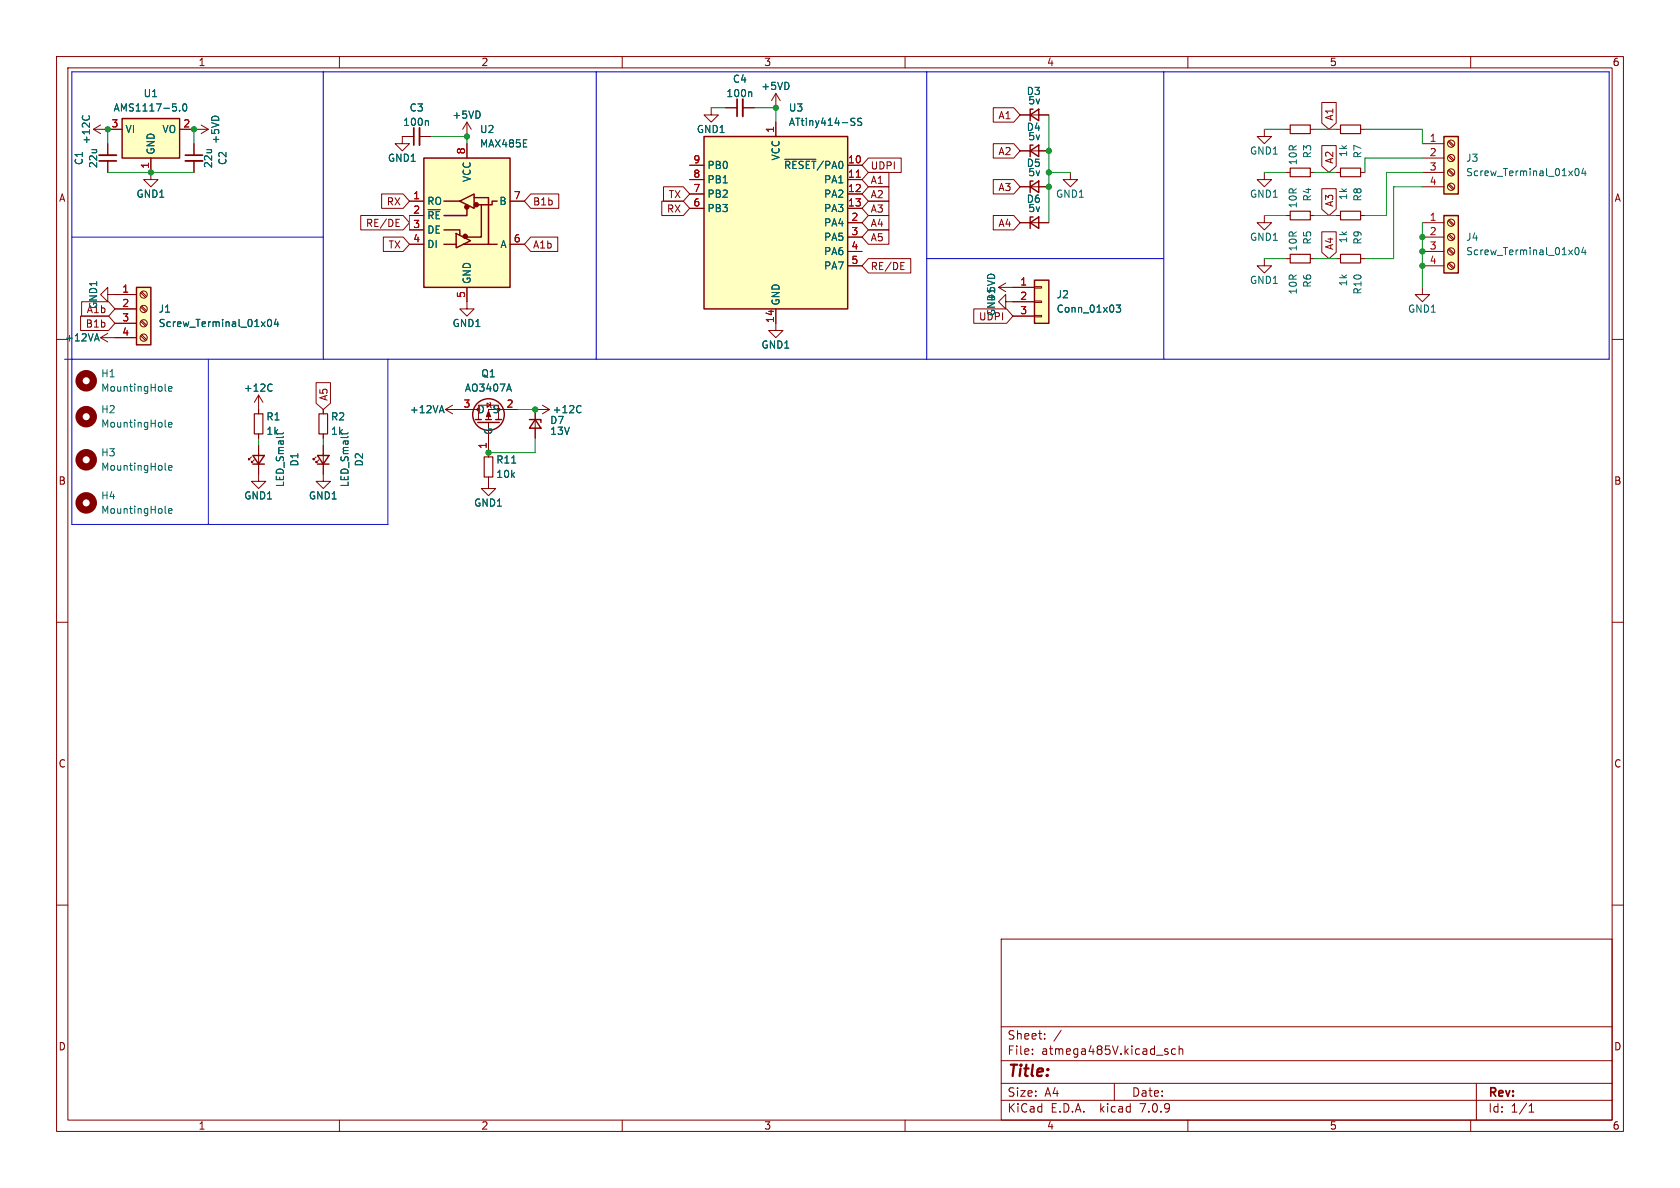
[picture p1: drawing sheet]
<svg xmlns="http://www.w3.org/2000/svg" width="297mm" height="210mm" viewBox="0 0 297 210" stroke-linecap="round" stroke-linejoin="round" font-family="sans-serif">
<g fill="none" stroke="#840000" stroke-width=".18">
<path d="M10 10h277v190h-277zM12 12h273v186h-273zM60 10v2M110 10v2M125.7 19.1v1.2h1.3l-1.3 1.3-1.2-1.3h1.2M128.3 19.1h2M131.3 19.1h2M137.2 16.5v2.6M137.2 16.5l-.8 1.3M137.2 16.5l.7 1.3M160 10v2M175.6 19h3.6l1.1 1.3-1.1 1.3h-3.6z"/>
<path d="M210 10v2M233.7 18.1h2.5v3.6l-1.3 1.2-1.2-1.2zM260 10v2M16.5 22.9h5.1M16.5 22.9l1.3 .7M17.8 22.1l-1.3 .8M19 25.4v2M19 28.4v2.1M26.7 27.9v3.9h1.2l-1.2 1.2-1.3-1.2h1.3M31.7 22.9h5.1M34.3 25.4v2M34.3 28.4v2.1"/>
<path d="M35.6 22.1l1.2 .8M36.8 22.9l-1.2 .7M63.8 38.1h7.5l1.1 1.3-1.1 1.2h-7.5zM67.5 34.3h3.8l1.1 1.3-1.1 1.2h-3.8zM70 38.8h.6M72.4 38.1h2.5M72.4 35.6h2.5M73.2 24.1h-2.1v1.3h1.3l-1.3 1.3-1.3-1.3h1.3M74.2 24.1h2M82.5 21.6l-.7 1.3M82.5 21.6v2.5M82.5 25.4v2.5"/>
<path d="M82.5 21.6l.8 1.3M83.8 34.9h.1M90.2 35.6h2.5M93.8 34.3h5v2.5h-5l-1.1-1.2zM117 35.6h3.8l1.1 1.2-1.1 1.3h-3.8zM117.3 33h3.5l1.1 1.3-1.1 1.3h-3.5zM121.9 29.2h2.6M121.9 31.8h2.6M121.9 34.3h2.6M121.9 36.8h2.6M137.2 21.6v2.5M149.9 29.2h2.5"/>
<path d="M149.9 31.8h2.5M149.9 34.3h2.5M149.9 36.8h2.5M149.9 39.4h2.5M153.5 38.1h3.6v2.5h-3.6l-1.1-1.2zM153.5 35.6h3.6v2.5h-3.6l-1.1-1.3zM153.5 27.9h5.8v2.6h-5.8l-1.1-1.3zM153.5 33h3.6v2.6h-3.6l-1.1-1.3zM153.5 30.5h3.6v2.5h-3.6l-1.1-1.2zM175.6 25.4h3.6l1.1 1.3-1.1 1.2h-3.6zM175.6 31.7h3.6l1.1 1.3-1.1 1.3h-3.6zM175.6 38.1h3.6l1.1 1.3-1.1 1.2h-3.6z"/>
<path d="M180.3 39.4h5.1M180.3 33h5.1M180.3 26.7h5.1M180.3 20.3h5.1M189.2 30.5v1.3h1.3l-1.3 1.2-1.2-1.2h1.2M223.5 30.5v1.3h1.3l-1.3 1.2-1.3-1.2h1.3M223.5 38.1v1.3h1.3l-1.3 1.2-1.3-1.2h1.3M223.5 22.9v1.2h1.3l-1.3 1.3-1.3-1.3h1.3M227.3 22.9h.8M227.3 30.5h.8M227.3 38.1h.8M231.6 22.9h.8"/>
<path d="M231.6 30.5h.8M231.6 38.1h.8M233.7 33.4h2.5v3.6l-1.3 1.1-1.2-1.1zM233.7 25.7h2.5v3.7l-1.3 1.1-1.2-1.1zM236.2 22.9h.8M236.2 30.5h.8M236.2 38.1h.8M240.5 22.9h.8M240.5 30.5h.8M240.5 38.1h.8M251.5 30.5h3.8M251.5 39.4h3.8"/>
<path d="M251.5 33h3.8M251.5 25.4h3.8M251.5 27.9h3.8M256 32.7l.9 .8M256 30.1l.9 .9M256 27.6l.9 .8M256 25.1l.9 .8M256 39l.9 .9M256.2 32.5l.8 .9M256.2 30l.8 .8M256.2 27.4l.8 .9M256.2 24.9l.8 .8"/>
<path d="M256.2 38.9l.8 .8M10 60h2M14.2 55.9h5l1.1 1.3-1.1 1.2h-5zM14.4 53.3h4.8l1.1 1.3-1.1 1.3h-4.8zM17.8 59.7h6.3M17.8 59.7l1.2 .8M19 52.1v-1.3l-1.2 1.3 1.2 1.2v-1.2h5.1M19 58.9l-1.2 .8M20.3 54.6h3.8M20.3 57.2h3.8M24.9 59.4l.8 .8M24.9 56.8l.8 .9"/>
<path d="M24.9 54.3l.8 .8M24.9 51.7l.8 .9M25 59.2l.9 .8M25 56.6l.9 .9M25 54.1l.9 .8M25 51.6l.9 .8M67.8 41.9h3.5l1.1 1.3-1.1 1.3h-3.5zM70 40h.6M72.4 40.6h2.5M72.4 43.2h2.5M82.5 50.8v3.8h1.3l-1.3 1.3-1.2-1.3h1.2M90.2 43.2h2.5"/>
<path d="M93.8 41.9h4.8v2.6h-4.8l-1.1-1.3zM137.2 54.6v3.8h1.2l-1.2 1.3-1.3-1.3h1.3M149.9 41.9h2.5M149.9 44.5h2.5M149.9 47h2.5M153.5 40.6h3.6v2.6h-3.6l-1.1-1.3zM153.5 45.7h7.5v2.6h-7.5l-1.1-1.3zM159.3 47.7h.6M159.3 46.4h.6M172.1 54.6h5.9l1.1 1.3-1.1 1.3h-5.9zM176.5 50.8l1.3 .8M176.5 50.8h6.4"/>
<path d="M177.8 53.3v-1.2l-1.3 1.2 1.3 1.3v-1.3h5.1M177.8 50l-1.3 .8M179.1 55.9h3.8M182.9 55.8h1.2v.2h-1.2zM182.9 53.2h1.2v.3h-1.2zM182.9 50.7h1.2v.2h-1.2zM223.5 45.7v1.3h1.3l-1.3 1.3-1.3-1.3h1.3M227.3 45.7h.8M231.6 45.7h.8M233.7 41h2.5v3.6l-1.3 1.1-1.2-1.1zM236.2 45.7h.8M240.5 45.7h.8"/>
<path d="M251.5 50.8v1.3h1.2l-1.2 1.2-1.3-1.2h1.3M251.5 41.9h3.8M251.5 44.5h3.8M251.5 47h3.8M256 46.7l.9 .8M256 44.1l.9 .9M256 41.6l.9 .8M256.2 46.5l.8 .8M256.2 43.9l.8 .9M256.2 41.4l.8 .8M285 60h2M45.7 78.7v6.4h1.3l-1.3 1.3-1.3-1.3h1.3"/>
<path d="M45.7 69.9v3.3M45.7 76.7v.8M45.7 69.9l-.7 1.2M45.7 69.9l.8 1.2M55.9 67.6h2.5v3.7l-1.3 1.1-1.2-1.1zM57.1 78.7v6.4h1.3l-1.3 1.3-1.2-1.3h1.2M57.1 72.4v.8M57.1 76.7v.8M78.7 72.4l1.3 .8M78.7 72.4h5.9M80 71.6l-1.3 .8M84.6 74.2v-2.6h3.5v2.6"/>
<path d="M86.1 71.2l.6 .4-.6 .4zM86.4 74.7v6.1M86.6 71.1l.1 .1v.8l.2 .1M91.4 72.4h-5v1.8M95.9 71.6l1.3 .8M97.2 72.4h-2.6v5.1M97.2 72.4l-1.3 .8M44.4 80.8l-.5 .5v-.3v.3h.3M45 81.3l-.6 .5v-.3v.3h.3M55.9 80.8l-.5 .5v-.3v.3h.2M56.4 81.3l-.5 .5v-.3v.3h.2M86.4 84.3v2.1h1.2l-1.2 1.2-1.3-1.2h1.3"/>
<path d="M10 110h2M285 110h2M10 160h2M285 160h2M177 166h108v32h-108zM60 198v2M110 198v2M160 198v2M177 194.5h108M177 191.5h108M177 187.5h108M177 181.5h108"/>
<path d="M182.5 186.3v.1M182.5 185.5v.1M184.7 183.6v.1M184.7 182.8v.1M187.6 182.1l-1.3 2M197 191.5v3M206.3 185.9l.2 .2-.2 .3M206.3 185.4l.2 .1M207.8 185.5l-.4-.1-.3 .3v.4l.1 .2h.6M208.5 185.5l.2-.1 .3 .1 .1 .9M208.5 184.9v1.5M210 198v2"/>
<path d="M260 198v2M261 191.5v6.5M270.3 196.6h.9M270.3 195.5l.4-.4v1.5"/>
<circle cx="256.5" cy="39.4" r=".63"/>
<circle cx="256.5" cy="27.9" r=".63"/>
<circle cx="256.5" cy="30.5" r=".63"/>
<circle cx="256.5" cy="33" r=".63"/>
<circle cx="256.5" cy="25.4" r=".63"/>
<circle cx="25.4" cy="54.6" r=".63"/>
<circle cx="25.4" cy="52.1" r=".63"/>
<circle cx="25.4" cy="57.1" r=".63"/>
<circle cx="25.4" cy="59.7" r=".63"/>
<circle cx="256.5" cy="41.9" r=".63"/>
<circle cx="256.5" cy="44.4" r=".63"/>
<circle cx="256.5" cy="47" r=".63"/>
</g>
<g fill="none" stroke="#840000" stroke-width="1.3">
<circle cx="15.2" cy="73.7" r="1.27"/>
<circle cx="15.2" cy="67.3" r="1.27"/>
<circle cx="15.2" cy="81.3" r="1.27"/>
<circle cx="15.2" cy="88.9" r="1.27"/>
</g>
<g fill="none" stroke="#006464" stroke-width=".18">
<path d="M31.7 19.5v.1M32.4 18.5l.2-.1a.68 .68 0 0 1 .4 .6 .68 .68 0 0 1-.4 .6l-.2-.1-.1-.4zM132.7 16.2l.2 .2v.7M14.7 20.5l-.2 .3M15.7 20.5l.1 .3M75.6 21.3l.1 .2v.7M138.7 28.2h5.5M150.7 21.5l.3 .1 .1 .3-.2 .3h-.3M150.7 20.9l.4 .1M152.3 21l-.4-.1-.2 .1v.4l.5 .2 .1 .3-.2 .3-.5-.1M278.5 29.9l.2-.1a.68 .68 0 0 1 .5 .6 .68 .68 0 0 1-.5 .7l-.2-.2-.1-.3zM279.9 29.7l-.3 .9h.8"/>
<path d="M280.2 30.2v.9M16.8 59.9h.6M17.1 59l.4 1.3M47.5 56.5h.1a.68 .68 0 0 1 .4 .6 .68 .68 0 0 1-.4 .6 .84 .84 0 0 1-.1-1.2zM48.8 56.4l-.3 .9h.8M49.1 56.9v.8M197.3 53.9h.8l-.4 .5 .3 .1v.6l-.1 .1-.6-.1M278.5 43.9l.2-.1a.68 .68 0 0 1 .5 .6 .68 .68 0 0 1-.5 .6l-.2-.1-.1-.4zM279.9 43.7l-.3 .9h.8M280.2 44.2v.8M29.2 69l.2 .2M29.2 75.3l.2 .2"/>
<path d="M29.8 68.7l.6-.1-.1-.2-.3-.1-.2 .2 .1 .6h.4M29.8 75.1l.6-.1-.1-.3h-.3l-.2 .1 .1 .6h.4M47.7 67.9l.4 .1M48.1 69l-.4 .2M50.1 76.5l-.2 .2h-1.1M61.5 76.5l-.1 .2h-1.1M77.8 72.6h.6M78.1 71.7l.4 1.3M90 67.9l.4 1.3M102.4 71.7l.3 .1M102.7 72.8l-.3 .2M29.2 82.9l.2 .2"/>
<path d="M29.2 90.6l.2 .1M29.8 82.7l.6-.1-.1-.3h-.3l-.2 .2 .1 .6h.4M29.8 90.3l.6-.1-.1-.2-.3-.1-.2 .2 .1 .6h.4M90.5 81.9h.7"/>
</g>
<path d="M131.3 17.5v3.1M17.5 27.4h3.1M32.8 28.4h3M74.2 22.6v3.1" fill="none" stroke="#840000" stroke-width=".33"/>
<path d="M130.3 17.5v3.1M17.5 28.4h3.1M32.8 27.4h3M73.2 22.6v3.1" fill="none" stroke="#840000" stroke-width=".3"/>
<path d="M228.1 29.7h3.5v1.5h-3.5zM228.1 37.3h3.5v1.6h-3.5zM228.1 22.1h3.5v1.5h-3.5zM237 22.1h3.5v1.5h-3.5zM237 37.3h3.5v1.6h-3.5zM237 29.7h3.5v1.5h-3.5zM228.1 45h3.5v1.5h-3.5zM237 45h3.5v1.5h-3.5zM45 73.2h1.5v3.5h-1.5zM56.4 73.2h1.5v3.5h-1.5zM85.6 80.8h1.5v3.5h-1.5z" fill="none" stroke="#840000" stroke-width=".2"/>
<g fill="none" stroke="#840000" stroke-width=".25">
<path d="M182.6 19.3h-.5v2M21.6 21h10.1v6.9h-10.1zM74.9 27.9h15.3v22.9h-15.3zM78.5 35.6h2.8M81.3 35.6l2.5-1.3v2.5zM82.5 36.8v1.3h-4M83.8 34.9h2.6v8.3M85.1 36.2v5.7h-2.6M87.9 35.6h-.9v.6h-2.5M124.5 24.1h25.4v30.5h-25.4zM182.1 33l1.5-1v2zM182.1 39.4l1.5-1v2z"/>
<path d="M182.1 26.7l1.5-1v2zM182.1 20.3l1.5-1v2zM182.6 32h-.5v2M182.6 38.4h-.5v2M182.6 25.7h-.5v2M255.3 24.1h2.5v10.2h-2.5zM255.3 38.1h2.5v10.2h-2.5zM24.1 50.8h2.6v10.2h-2.6zM78.5 40.6h2.8v1M78.5 43.2h2.1M80.6 41.3l2.6 1.2-2.6 1.3zM81.9 43.2h6"/>
<path d="M182.9 49.5h2.5v7.7h-2.5zM84.1 74.2h1M84.5 74.7h3.8M85.9 74.2h1M87.6 74.2h1M93.6 74.2h2v.5M94.6 74.2l1 1.5h-2zM44.7 80.5h2l-1 1.5zM44.7 82h2M56.1 80.5h2.1l-1.1 1.5zM56.1 82h2.1"/>
<circle cx="86.4" cy="73.3" r="2.79"/>
</g>
<path d="M86.4 72.6l.3 1.1h-.7z" fill="#840000" stroke="#840000" stroke-width=".18"/>
<g fill="#ffffc2" stroke="#ffffc2" stroke-width=".18">
<path d="M124.5 24.1h25.4v30.5h-25.4z"/>
<path d="M74.9 27.9h15.3v22.9h-15.3z"/>
<path d="M24.1 50.8h2.6v10.2h-2.6z"/>
<path d="M255.3 24.1h2.5v10.2h-2.5z"/>
<path d="M21.6 21h10.1v6.9h-10.1z"/>
<path d="M255.3 38.1h2.5v10.2h-2.5z"/>
<path d="M182.9 49.5h2.5v7.7h-2.5z"/>
</g>
<path d="M151.4 31.3h.7" fill="none" stroke="#a90000" stroke-width=".18"/>
<g fill="#840000" stroke="#840000" stroke-width=".25">
<circle cx="82.2" cy="41.8" r=".36"/>
<circle cx="82.5" cy="36.6" r=".36"/>
<circle cx="84.2" cy="36.2" r=".36"/>
</g>
<path d="M57.1 12.7v50.8M105.4 12.7v50.8M163.8 12.7v50.8M205.7 12.7v50.8M12.7 41.9h44.4M163.8 45.7h41.9M11.4 63.5h273.1v-50.8h-271.8v80h55.9v-29.2M36.8 63.5v29.2" fill="none" stroke="#0000c2" stroke-width=".18"/>
<g fill="none" stroke="#009600" stroke-width=".18">
<path d="M125.7 19.1h2.6M133.3 19.1h3.9v2.5M19 30.5h15.3M19 22.9v2.5M34.3 22.9v2.5M72.4 38.1v2.5M76.2 24.1h6.3v1.3M185.4 20.3v19.1M185.4 30.5h3.8M223.5 38.1h3.8M223.5 30.5h3.8M223.5 22.9h3.8"/>
<path d="M232.4 38.1h3.8M232.4 30.5h3.8M232.4 22.9h3.8M241.3 22.9h10.2v2.5M251.5 30.5h-6.4v7.6h-3.8M251.5 33h-5.1v12.7h-5.1M251.5 27.9h-10.2v2.6M251.5 39.4v11.4M223.5 45.7h3.8M232.4 45.7h3.8M45.7 77.5v1.2M57.1 77.5v1.2"/>
<path d="M91.4 72.4h3.2M94.6 77.5v2.5h-8.2"/>
</g>
<g fill="#009600" stroke="#009600" stroke-width=".18">
<circle cx="86.4" cy="80" r=".46"/>
<circle cx="94.6" cy="72.4" r=".46"/>
<circle cx="251.5" cy="47" r=".46"/>
<circle cx="251.5" cy="41.9" r=".46"/>
<circle cx="251.5" cy="44.5" r=".46"/>
<circle cx="185.4" cy="33" r=".46"/>
<circle cx="185.4" cy="26.7" r=".46"/>
<circle cx="185.4" cy="30.5" r=".46"/>
<circle cx="137.2" cy="19.1" r=".46"/>
<circle cx="82.5" cy="24.1" r=".46"/>
<circle cx="34.3" cy="22.9" r=".46"/>
<circle cx="19" cy="22.9" r=".46"/>
<circle cx="26.7" cy="30.5" r=".46"/>
</g>
<text font-size="2.8" fill="#840000" x="178" y="190.9">Title:</text>
<g font-size="2.1" fill="#840000">
<text x="178" y="184">Sheet:</text>
<text x="178" y="186.7">File:</text>
<text x="184.1" y="186.7">atmega485V.kicad_sch</text>
<text x="178" y="196.9">KiCad</text>
<text x="178" y="194.1">Size:</text>
<text x="184.7" y="194.1">A4</text>
<text x="185.7" y="196.9">E.D.A.</text>
<text x="194.6" y="196.9">kicad</text>
<text x="200" y="194.1">Date:</text>
<text x="201.8" y="196.9">7.0.9</text>
<text x="263" y="194.3">Rev:</text>
<text x="263" y="196.9">Id:</text>
<text x="267.1" y="196.9">1/1</text>
</g>
<g font-size="1.8" fill="#840000">
<text x="35" y="11.9">1</text>
<text x="85" y="11.9">2</text>
<text x="135" y="11.9">3</text>
<text x="185" y="11.9">4</text>
<text x="235" y="11.9">5</text>
<text x="285" y="11.9">6</text>
<text x="176.4" y="21.3">A1</text>
<text x="235.9" y="21.4" transform="rotate(-90 235.9 21.4)">A1</text>
<text x="176.4" y="27.6">A2</text>
<text x="235.9" y="29.1" transform="rotate(-90 235.9 29.1)">A2</text>
<text x="10.3" y="35.9">A</text>
<text x="118.1" y="35.2">TX</text>
<text x="153.8" y="30.2">UDPI</text>
<text x="153.8" y="35.2">A2</text>
<text x="153.8" y="32.7">A1</text>
<text x="176.4" y="34">A3</text>
<text x="285.3" y="35.9">A</text>
<text x="64.6" y="40.3">RE/DE</text>
<text x="68.3" y="36.5">RX</text>
<text x="94.1" y="36.5">B1b</text>
<text x="117.8" y="37.8">RX</text>
<text x="153.8" y="40.3">A4</text>
<text x="153.8" y="37.8">A3</text>
<text x="176.4" y="40.3">A4</text>
<text x="235.9" y="36.7" transform="rotate(-90 235.9 36.7)">A3</text>
<text x="68.6" y="44.1">TX</text>
<text x="94.1" y="44.1">A1b</text>
<text x="153.8" y="42.9">A5</text>
<text x="153.8" y="47.9">RE/DE</text>
<text x="235.9" y="44.3" transform="rotate(-90 235.9 44.3)">A4</text>
<text x="15.1" y="58.1">B1b</text>
<text x="58.1" y="71" transform="rotate(-90 58.1 71)">A5</text>
<text x="10.3" y="85.9">B</text>
<text x="285.3" y="85.9">B</text>
<text x="10.3" y="135.9">C</text>
<text x="285.3" y="135.9">C</text>
<text x="10.3" y="185.9">D</text>
<text x="285.3" y="185.9">D</text>
<text x="35" y="199.9">1</text>
<text x="85" y="199.9">2</text>
<text x="135" y="199.9">3</text>
<text x="185" y="199.9">4</text>
<text x="235" y="199.9">5</text>
<text x="285" y="199.9">6</text>
</g>
<g font-size="1.8" fill="#006464">
<text x="25.3" y="17.4">U1</text>
<text x="128.3" y="17.4">100n</text>
<text x="129.5" y="14.8">C4</text>
<text x="134.5" y="16.1">+5VD</text>
<text x="181.4" y="17">D3</text>
<text x="20" y="19.9">AMS1117-5.0</text>
<text x="22.1" y="23.7">VI</text>
<text x="28.6" y="23.7">VO</text>
<text x="71.2" y="22.5">100n</text>
<text x="72.3" y="19.9">C3</text>
<text x="79.9" y="21.2">+5VD</text>
<text x="84.8" y="23.7">U2</text>
<text x="123.1" y="23.7">GND1</text>
<text x="139.4" y="19.9">U3</text>
<text x="139.4" y="22.5">ATtiny414-SS</text>
<text x="181.4" y="23.3">D4</text>
<text x="181.7" y="18.6">5v</text>
<text x="14.8" y="29.3" transform="rotate(-90 14.8 29.3)">C1</text>
<text x="16.1" y="25.6" transform="rotate(-90 16.1 25.6)">+12C</text>
<text x="17.4" y="29.8" transform="rotate(-90 17.4 29.8)">22u</text>
<text x="27.5" y="27.4" transform="rotate(-90 27.5 27.4)">GND</text>
<text x="37.7" y="29.8" transform="rotate(-90 37.7 29.8)">22u</text>
<text x="39" y="25.5" transform="rotate(-90 39 25.5)">+5VD</text>
<text x="40.2" y="29.3" transform="rotate(-90 40.2 29.3)">C2</text>
<text x="68.5" y="28.8">GND1</text>
<text x="84.8" y="26.3">MAX485E</text>
<text x="138" y="28.5" transform="rotate(-90 138 28.5)">VCC</text>
<text x="181.4" y="29.7">D5</text>
<text x="181.7" y="25">5v</text>
<text x="220.9" y="27.5">GND1</text>
<text x="229.5" y="29.3" transform="rotate(-90 229.5 29.3)">10R</text>
<text x="232" y="28.1" transform="rotate(-90 232 28.1)">R3</text>
<text x="238.4" y="27.9" transform="rotate(-90 238.4 27.9)">1k</text>
<text x="240.9" y="28.1" transform="rotate(-90 240.9 28.1)">R7</text>
<text x="259.1" y="28.8">J3</text>
<text x="24" y="35.2">GND1</text>
<text x="83.4" y="32.3" transform="rotate(-90 83.4 32.3)">VCC</text>
<text x="125" y="35.2">PB2</text>
<text x="125" y="32.6">PB1</text>
<text x="125" y="30.1">PB0</text>
<text x="138.5" y="30.1">~{RESET}/PA0</text>
<text x="145.6" y="32.6">PA1</text>
<text x="145.6" y="35.2">PA2</text>
<text x="181.7" y="31.3">5v</text>
<text x="186.6" y="35.2">GND1</text>
<text x="220.9" y="35.2">GND1</text>
<text x="232" y="35.7" transform="rotate(-90 232 35.7)">R4</text>
<text x="238.4" y="35.5" transform="rotate(-90 238.4 35.5)">1k</text>
<text x="240.9" y="35.7" transform="rotate(-90 240.9 35.7)">R8</text>
<text x="259.1" y="31.3">Screw_Terminal_01x04</text>
<text x="75.4" y="36.4">RO</text>
<text x="75.4" y="39">~{RE}</text>
<text x="75.4" y="41.5">DE</text>
<text x="88.2" y="36.4">B</text>
<text x="125" y="37.7">PB3</text>
<text x="145.6" y="37.7">PA3</text>
<text x="145.6" y="40.2">PA4</text>
<text x="181.4" y="36">D6</text>
<text x="181.7" y="37.7">5v</text>
<text x="229.5" y="36.9" transform="rotate(-90 229.5 36.9)">10R</text>
<text x="75.4" y="44">DI</text>
<text x="88.4" y="44">A</text>
<text x="145.6" y="42.8">PA5</text>
<text x="145.6" y="45.3">PA6</text>
<text x="145.6" y="47.9">PA7</text>
<text x="220.9" y="42.8">GND1</text>
<text x="229.5" y="44.5" transform="rotate(-90 229.5 44.5)">10R</text>
<text x="232" y="43.3" transform="rotate(-90 232 43.3)">R5</text>
<text x="238.4" y="43.1" transform="rotate(-90 238.4 43.1)">1k</text>
<text x="240.9" y="43.3" transform="rotate(-90 240.9 43.3)">R9</text>
<text x="259.1" y="42.8">J4</text>
<text x="259.1" y="45.3">Screw_Terminal_01x04</text>
<text x="83.4" y="50.3" transform="rotate(-90 83.4 50.3)">GND</text>
<text x="176.1" y="53.5" transform="rotate(-90 176.1 53.5)">+5VD</text>
<text x="186.7" y="52.9">J2</text>
<text x="220.9" y="50.4">GND1</text>
<text x="229.5" y="52.2" transform="rotate(-90 229.5 52.2)">10R</text>
<text x="232" y="51" transform="rotate(-90 232 51)">R6</text>
<text x="238.4" y="50.7" transform="rotate(-90 238.4 50.7)">1k</text>
<text x="240.9" y="52.2" transform="rotate(-90 240.9 52.2)">R10</text>
<text x="15.2" y="55.6">A1b</text>
<text x="17.4" y="54.7" transform="rotate(-90 17.4 54.7)">GND1</text>
<text x="27.9" y="55.5">J1</text>
<text x="27.9" y="58">Screw_Terminal_01x04</text>
<text x="79.9" y="58">GND1</text>
<text x="138" y="54.1" transform="rotate(-90 138 54.1)">GND</text>
<text x="173" y="56.8">UDPI</text>
<text x="176.1" y="56" transform="rotate(-90 176.1 56)">GND1</text>
<text x="186.7" y="55.5">Conn_01x03</text>
<text x="248.8" y="55.5">GND1</text>
<text x="11.4" y="60.6">+12VA</text>
<text x="134.5" y="61.8">GND1</text>
<text x="17.8" y="66.9">H1</text>
<text x="17.8" y="69.4">MountingHole</text>
<text x="43" y="69.4">+12C</text>
<text x="82.1" y="69.4">AO3407A</text>
<text x="85" y="66.9">Q1</text>
<text x="17.8" y="73.3">H2</text>
<text x="17.8" y="75.8">MountingHole</text>
<text x="47" y="74.5">R1</text>
<text x="47" y="77.1">1k</text>
<text x="58.4" y="74.5">R2</text>
<text x="58.4" y="77.1">1k</text>
<text x="72.4" y="73.3">+12VA</text>
<text x="84.3" y="73.3">D</text>
<text x="87" y="73.3">S</text>
<text x="87.2" y="77" transform="rotate(-90 87.2 77)">G</text>
<text x="97.2" y="75.2">D7</text>
<text x="97.2" y="77.1">13V</text>
<text x="97.6" y="73.3">+12C</text>
<text x="17.8" y="80.9">H3</text>
<text x="17.8" y="83.4">MountingHole</text>
<text x="52.9" y="82.6" transform="rotate(-90 52.9 82.6)">D1</text>
<text x="64.4" y="82.6" transform="rotate(-90 64.4 82.6)">D2</text>
<text x="87.6" y="82.1">R11</text>
<text x="17.8" y="88.5">H4</text>
<text x="43.1" y="88.5">GND1</text>
<text x="50.4" y="86.2" transform="rotate(-90 50.4 86.2)">LED_Small</text>
<text x="54.5" y="88.5">GND1</text>
<text x="61.8" y="86.2" transform="rotate(-90 61.8 86.2)">LED_Small</text>
<text x="83.7" y="89.8">GND1</text>
<text x="87.6" y="84.7">10k</text>
<text x="17.8" y="91">MountingHole</text>
</g>
<g font-size="1.8" fill="#a90000">
<text x="19.6" y="22.6">3</text>
<text x="32.3" y="22.6">2</text>
<text x="136.9" y="23.6" transform="rotate(-90 136.9 23.6)">1</text>
<text x="26.4" y="29.9" transform="rotate(-90 26.4 29.9)">1</text>
<text x="82.3" y="27.4" transform="rotate(-90 82.3 27.4)">8</text>
<text x="122.5" y="29">9</text>
<text x="149.8" y="29">10</text>
<text x="252.7" y="25.1">1</text>
<text x="252.7" y="27.7">2</text>
<text x="73" y="35.3">1</text>
<text x="90.7" y="35.3">7</text>
<text x="122.5" y="34">7</text>
<text x="122.5" y="31.5">8</text>
<text x="149.8" y="31.5">11</text>
<text x="149.8" y="34">12</text>
<text x="252.7" y="30.2">3</text>
<text x="252.7" y="32.8">4</text>
<text x="73" y="37.8">2</text>
<text x="73" y="40.4">3</text>
<text x="122.5" y="36.6">6</text>
<text x="149.8" y="36.6">13</text>
<text x="150.4" y="39.1">2</text>
<text x="150.4" y="41.7">3</text>
<text x="252.7" y="39.1">1</text>
<text x="252.7" y="41.7">2</text>
<text x="73" y="42.9">4</text>
<text x="90.7" y="42.9">6</text>
<text x="150.4" y="44.2">4</text>
<text x="150.4" y="46.7">5</text>
<text x="252.7" y="44.2">3</text>
<text x="252.7" y="46.7">4</text>
<text x="21.5" y="51.8">1</text>
<text x="82.3" y="52.8" transform="rotate(-90 82.3 52.8)">5</text>
<text x="180.3" y="50.5">1</text>
<text x="180.3" y="53.1">2</text>
<text x="21.5" y="54.4">2</text>
<text x="21.5" y="56.9">3</text>
<text x="21.5" y="59.4">4</text>
<text x="136.9" y="57.2" transform="rotate(-90 136.9 57.2)">14</text>
<text x="180.3" y="55.6">3</text>
<text x="81.8" y="72.1">3</text>
<text x="89.5" y="72.1">2</text>
<text x="86.1" y="79.4" transform="rotate(-90 86.1 79.4)">1</text>
</g>
</svg>
